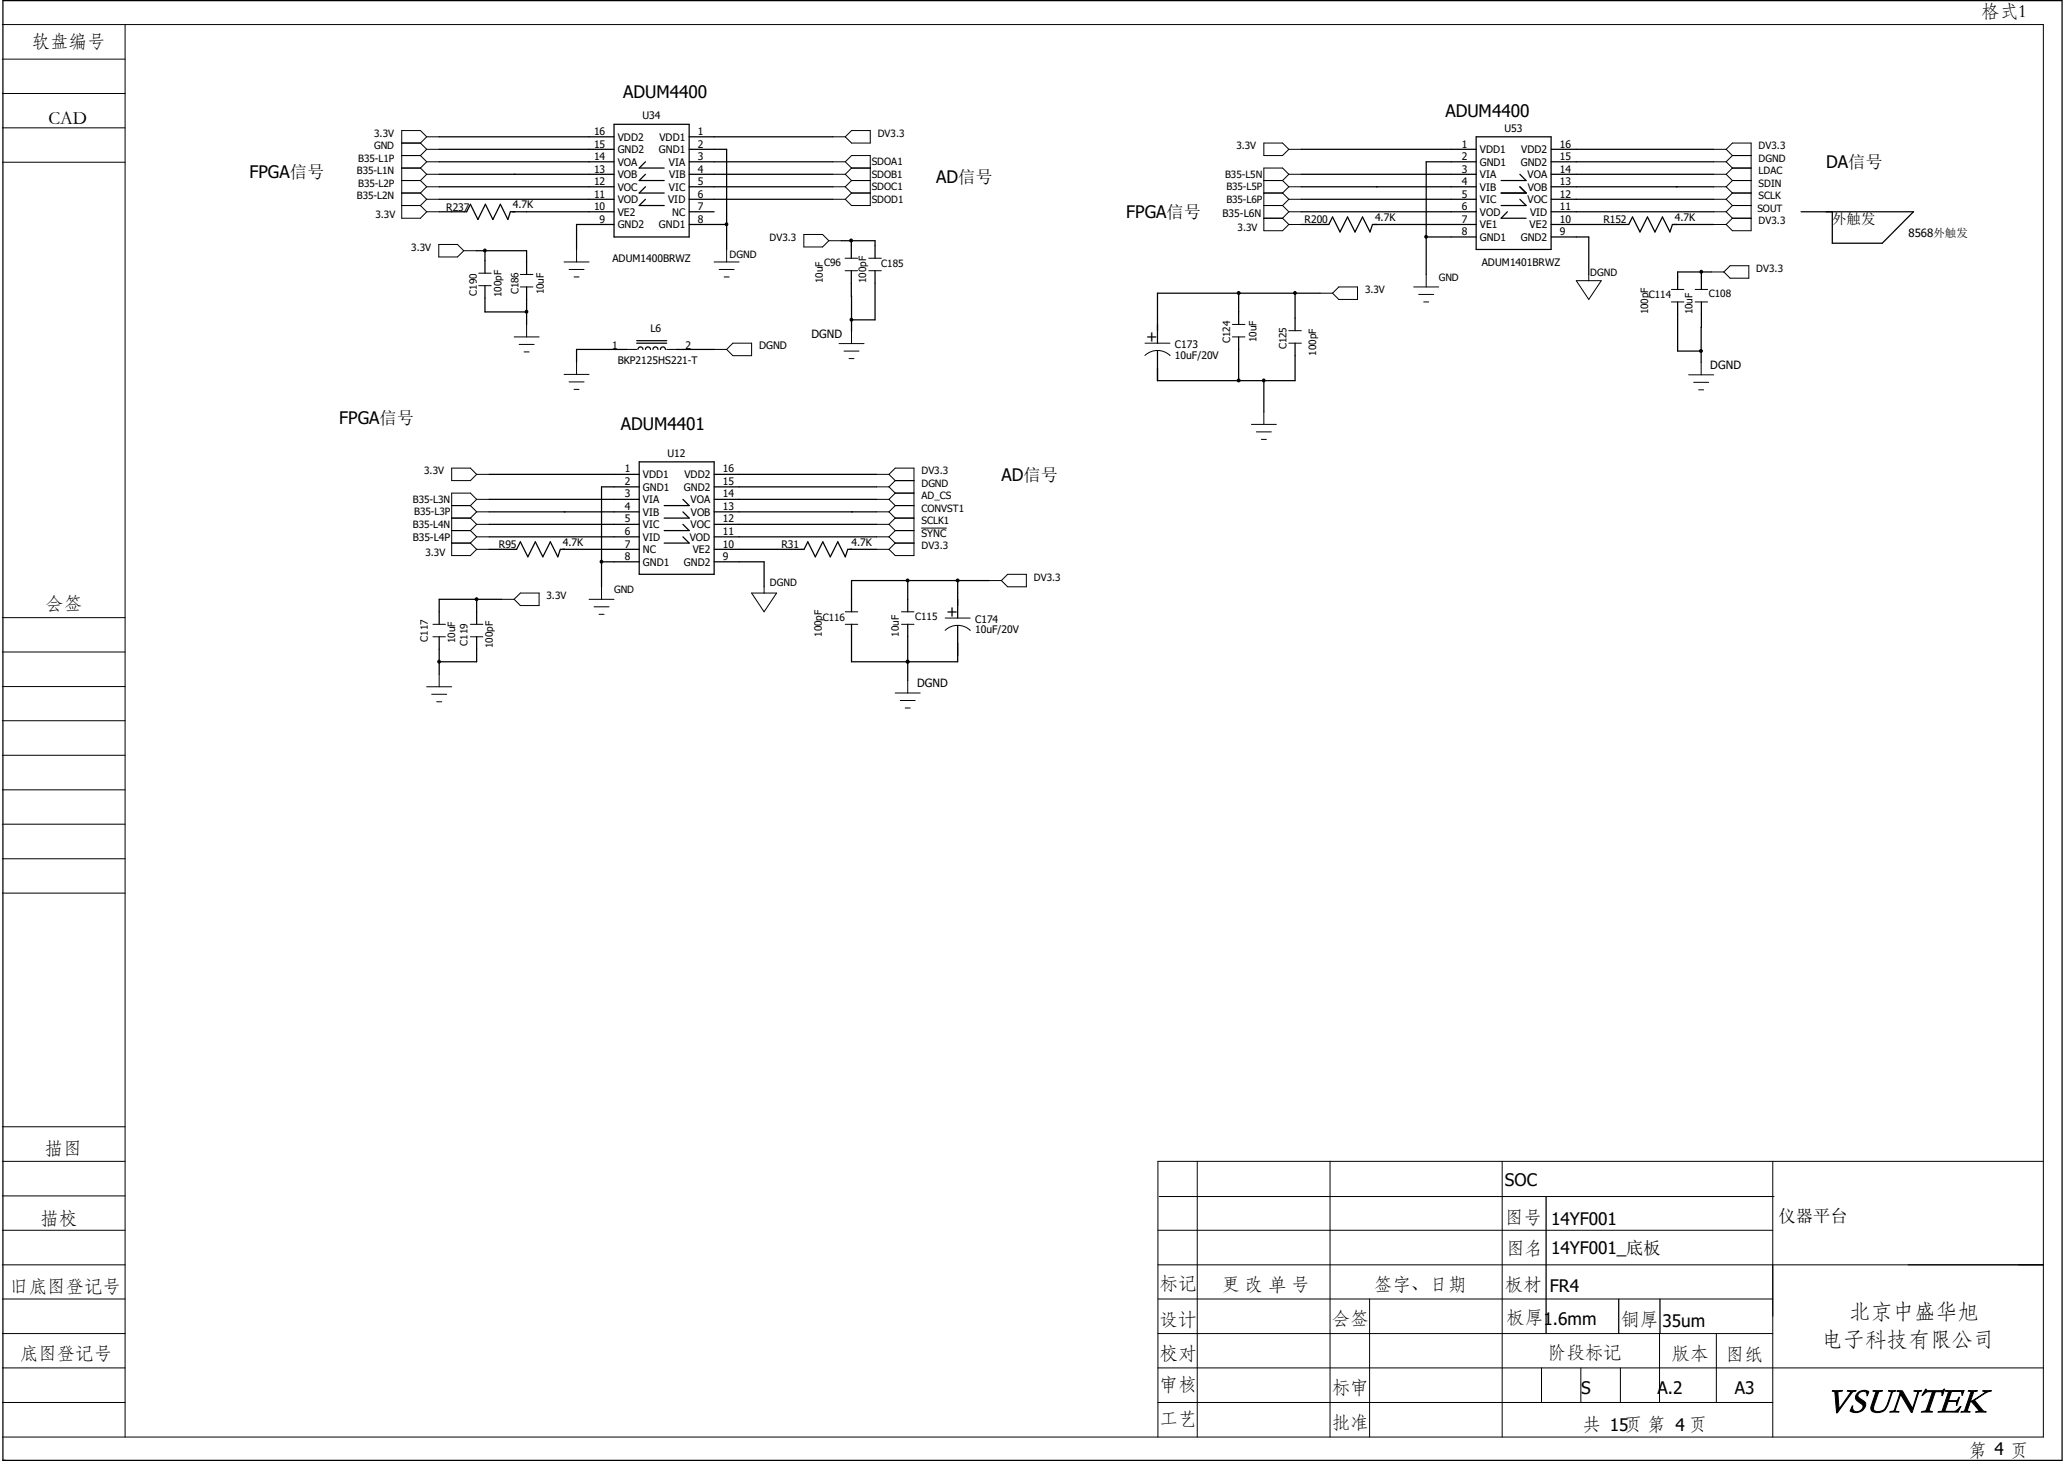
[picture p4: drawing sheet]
<svg xmlns="http://www.w3.org/2000/svg" width="420mm" height="297mm" viewBox="0 0 420 297" stroke-linecap="round" stroke-linejoin="round" font-family="sans-serif">
<g fill="none" stroke="#000" stroke-width=".25">
<path d="M.6 .1h418.8v296.8h-418.8zM89.3 27.8h35.6M89.3 30.4h35.6M89.3 32.9h35.6M89.3 35.4h35.6M89.3 38h35.6M104.6 35.4h.1M124.9 25.3h15.3v22.9h-15.3zM131.3 32.9l-1.3 1.3h5.1M131.3 35.4l-1.3 1.3h5.1M131.3 38l-1.3 1.2h5.1M140.2 27.8h29.2"/>
<path d="M140.2 30.4h7.6v20.3M140.2 32.9h29.2M140.2 35.4h29.2M140.2 38h29.2M264.7 30.4h35.5M264.7 35.4h35.5M264.7 38h35.5M279.9 38h.1M300.2 27.8h15.3v22.9h-15.3zM300.2 32.9h-10.1v22.9M309.1 35.4l1.3 1.3h-5.1M309.1 38l1.3 1.2h-5.1"/>
<path d="M315.5 30.4h33M315.5 32.9h33M315.5 35.4h33M315.5 38h33M340.9 38h.1M89.3 43.1h5.6l.8-1.6 1.5 3.1 1.5-3.1 1.5 3.1 1.6-3.1 1.5 3.1 .5-1.5h21.1M89.3 40.5h35.6M96.9 51h10.2v4.8M98.6 51v4.5M98.6 58.1v5.3h8.5M107.1 58.3v7.7M124.9 45.6h-7.6v5.1"/>
<path d="M131.3 40.5l-1.3 1.3h5.1M140.2 43.1h5M140.2 40.5h29.2M140.2 45.6h7.6M171.1 48.9h6.9v3.6M173.1 48.9v3.6M173.1 55l.1 12.3M178 55v10h-4.8M251.9 59.6v6.4M263.4 59.6v7.6M264.7 43.1h35.5M264.7 40.5h35.5"/>
<path d="M264.7 45.6h5.6l.7-1.5 1.5 3.1 1.6-3.1 1.5 3.1 1.5-3.1 1.5 3.1 .5-1.6h21.1M268.5 59.6h-33.1v10.2M290.1 48.2h10.1M306.6 43.1l-1.3 1.3h5.1M309.1 40.5l1.3 1.3h-5.1M315.5 43.1h33M315.5 48.2h7.6v7.6M315.5 40.5h33M315.5 45.6h15.8l.7-1.5 1.5 3.1 1.6-3.1 1.5 3.1 1.5-3.1 1.5 3.1 .5-1.6h8.4M346 55.3v3.5M348.1 55.3h-6.9v3.5M366.3 43.1h22.9l-6.4 6.3h-10.1v-6.3"/>
<path d="M127.5 71h-10.2v2.6M129.5 69.3h6.1M129.5 69.8h6.1M129.8 71a.51 .51 0 0 1 .5-.5 .51 .51 0 0 1 .5 .5M131.3 71a.51 .51 0 0 1 .5-.5 .51 .51 0 0 1 .5 .5M132.8 71a.51 .51 0 0 1 .5-.5 .51 .51 0 0 1 .5 .5M134.3 71a.51 .51 0 0 1 .5-.5 .51 .51 0 0 1 .5 .5M137.6 71h7.6M251.9 68.5v8.9M257 77.4v6.3M263.4 69.8v7.6h-28v-6.1M341.2 61.4v10h4.8"/>
<path d="M346 66.5h.1M346 61.4v12.3M99.5 96.4h30.5M130 93.9h15.2v22.9h-15.2zM130 99h-7.7v20.3M145.2 96.4h33.1M145.2 99h33.1M99.5 111.7h5.6l.7-1.5 1.6 3 1.5-3 1.5 3 1.5-3 1.6 3 .5-1.5h16M99.5 101.5h30.5M99.5 104.1h30.5M99.5 106.6h30.5M99.5 109.1h30.5"/>
<path d="M114.7 104.1h.1M122.3 114.2h7.7M138.9 101.5l1.3 1.3h-5.1M138.9 104.1l1.3 1.2h-5.1M138.9 106.6l1.3 1.3h-5.1M138.9 109.1l1.3 1.3h-5.1M145.2 111.7h18.3l.8-1.5 1.5 3 1.5-3 1.6 3 1.5-3 1.5 3 .5-1.5h5.9M145.2 101.5h33.1M145.2 104.1h33.1M145.2 106.6h33.1M145.2 109.1h33.1M145.2 114.2h10.2v5.1"/>
<path d="M173.2 104.1h.1M184.6 118v6.4M194.8 118v7.6M201.1 118h-27.9v6.4M89.3 129.5v7.6M96.9 121.8v5.1M96.9 129.5v5h-7.6M102 121.8h-12.7v5.1M173.2 126.9v7.6h21.6v-7.3M184.6 134.5h.1M184.6 126.9v11.4M314.5 243.3v27.7"/>
<path d="M329.2 264.1v6.9M337.6 264.1v6.9"/>
</g>
<g fill="none" stroke="#000" stroke-width=".2">
<path d="M.5 12h24.9M.5 19h24.9M.5 5h415.1v287.1h-415.1M25.4 5v287.1M.5 26h24.9M.5 33h24.9M81.7 29.1h3.8M81.7 34.2h3.8M81.7 31.6h3.8M81.7 36.7h3.8M81.7 39.2h3.8M85.5 29.1l1.3 1.3"/>
<path d="M85.5 31.6l1.3 1.3M85.5 34.2l1.3 1.2M85.5 36.7l1.3 1.3M85.5 39.2l1.3 1.3M86.8 27.8h2.5M86.8 27.8l-1.3-1.3h-3.8v17.9h3.8l1.3-1.3M86.8 32.9h2.5M86.8 35.4h2.5M86.8 38h2.5M86.8 27.8l-1.3 1.3M86.8 30.4h2.5M86.8 30.4l-1.3 1.2"/>
<path d="M86.8 32.9l-1.3 1.3M86.8 35.4l-1.3 1.3M86.8 38l-1.3 1.2M169.4 27.8h2.5M169.4 32.9h2.5M169.4 35.4h2.5M169.4 38h2.5M171.9 32.9l1.3-1.3h3.8v10.2h-3.8l-1.3-1.3M171.9 32.9l1.3 1.3M171.9 35.4l1.3 1.3M171.9 38l1.3 1.2M173.2 26.5h3.8v2.6h-3.8l-1.3-1.3z"/>
<path d="M173.2 34.2h3.8M173.2 36.7h3.8M173.2 34.2l-1.3 1.2M173.2 39.2h3.8M173.2 36.7l-1.3 1.3M173.2 39.2l-1.3 1.3M257 29.1h3.9l1.2 1.3-1.2 1.2h-3.9zM257 36.7h3.9M257 39.2h3.9M260.9 36.7l1.2 1.3M260.9 39.2l1.2 1.3M262.1 35.4l-1.2-1.2h-3.9v12.7h3.9l1.2-1.3"/>
<path d="M262.1 35.4h2.6M262.1 38h2.6M262.1 30.4h2.6M262.1 35.4l-1.2 1.3M262.1 38l-1.2 1.2M348.5 32.9h2.6M348.5 35.4h2.6M348.5 38h2.6M348.5 30.4h2.6M351.1 30.4l1.2-1.3h3.9v17.8h-3.9l-1.2-1.3M351.1 30.4l1.2 1.2M351.1 32.9l1.2 1.3"/>
<path d="M351.1 38l1.2 1.2M351.1 35.4l1.2 1.3M352.3 34.2h3.9M352.3 31.6h3.9M352.3 36.7h3.9M352.3 39.2h3.9M352.3 31.6l-1.2 1.3M352.3 39.2l-1.2 1.3M352.3 36.7l-1.2 1.3M352.3 34.2l-1.2 1.2M81.7 41.8h3.8M85.5 41.8l1.3 1.3"/>
<path d="M86.8 40.5h2.5M86.8 40.5l-1.3 1.3M86.8 43.1h2.5M89.2 49.7h3.8l1.3 1.3-1.3 1.2h-3.8zM94.3 51h2.6M97.4 58.1h2.5M97.4 55.5h2.5M105.8 58.3h2.6M105.8 55.8h2.6M114.7 53.3h5.1M115.7 54.8h3.1M116.8 56.3h1"/>
<path d="M117.3 50.7v2.6M145.2 53.3h5.1M146.3 54.8h3M147.3 56.3h1M147.8 50.7v2.6M163.5 47.7h3.8l1.3 1.2-1.3 1.3h-3.8zM168.6 48.9h2.5M169.4 40.5h2.5M171.9 55h2.5M171.9 52.5h2.5M176.7 55h2.5M176.7 52.5h2.5"/>
<path d="M257 41.8h3.9M257 44.4h3.9M260.9 44.4l1.2 1.2M260.9 41.8l1.2 1.3M262.1 40.5h2.6M262.1 43.1h2.6M262.1 45.6h2.6M262.1 40.5l-1.2 1.3M262.1 43.1l-1.2 1.3M268.5 59.6h2.5M271 59.6l1.3-1.3h3.8v2.6h-3.8zM287.5 58.3h5.1"/>
<path d="M288.5 59.9h3.1M290.1 55.8v2.5M320.6 57.1h5.1l-2.6 3.8zM323.1 55.8v1.3M339.9 58.8h2.6M344.8 58.8h2.5M348.1 55.3h2.5M348.5 40.5h2.6M348.5 43.1h2.6M348.5 45.6h2.6M350.6 55.3l1.3-1.3h3.8v2.6h-3.8zM351.1 43.1l1.2 1.3"/>
<path d="M351.1 40.5l1.2 1.3M352.3 41.8h3.9M352.3 44.4h3.9M352.3 41.8l-1.2 1.3M352.3 44.4l-1.2 1.2M104.6 68.5h5M105.6 70h3M106.6 71.5h1M107.1 66v2.5M114.7 76.1h5.1M115.7 77.6h3.1M116.8 79.2h1"/>
<path d="M117.3 73.6v2.5M127.5 71h2M135.6 71h2M145.2 71h2.6M149.1 69.8h3.8v2.5h-3.8l-1.3-1.3zM170.6 69.8h5.1M171.7 71.4h3M172.7 72.9h1M173.2 67.3v2.5M232.9 72.3a3.6 3.6 0 0 1 5.1 0M232.9 69.8h5.1M250.7 68.5h2.5"/>
<path d="M250.7 66h2.5M262.1 69.8h2.6M262.1 67.2h2.6M289.6 61.4h1M339.9 61.4h2.6M343.5 76.2h5M344.5 77.7h3M344.8 61.4h2.5M345.5 79.2h1M346 73.7v2.5M91.9 95.2h3.8l1.2 1.2-1.2 1.3h-3.8zM96.9 96.4h2.6"/>
<path d="M178.3 96.4h2.5M178.3 99h2.5M180.8 96.4l1.3-1.2h3.8v17.7h-3.8l-1.3-1.2M180.8 96.4l1.3 1.3M180.8 99l1.3 1.2M182.1 97.7h3.8M182.1 97.7l-1.3 1.3M254.5 86.3h5.1M255.5 87.8h3.1M256.5 89.3h1.1M257 83.7v2.6M91.9 110.4h3.8"/>
<path d="M91.9 105.3h3.8M91.9 102.8h3.8M91.9 107.9h3.8M95.7 102.8l1.2 1.3M95.7 105.3l1.2 1.3M95.7 110.4l1.2 1.3M95.7 107.9l1.2 1.2M96.9 101.5l-1.2-1.3h-3.8v12.7h3.8l1.2-1.2M96.9 111.7h2.6M96.9 104.1h2.6M96.9 104.1l-1.2 1.2M96.9 101.5h2.6"/>
<path d="M96.9 101.5l-1.2 1.3M96.9 106.6h2.6M96.9 106.6l-1.2 1.3M96.9 109.1h2.6M96.9 109.1l-1.2 1.3M122.3 119.3v2.5M155.4 119.3v1.3M178.3 111.7h2.5M178.3 104.1h2.5M178.3 101.5h2.5M178.3 106.6h2.5M178.3 109.1h2.5"/>
<path d="M180.8 104.1l1.3 1.2M180.8 101.5l1.3 1.3M180.8 106.6l1.3 1.3M180.8 109.1l1.3 1.3M182.1 100.2h3.8M182.1 110.4h3.8M182.1 110.4l-1.3 1.3M182.1 105.3h3.8M182.1 102.8h3.8M182.1 102.8l-1.3 1.3M182.1 100.2l-1.3 1.3M182.1 107.9h3.8"/>
<path d="M182.1 105.3l-1.3 1.3M182.1 107.9l-1.3 1.2M187.4 107.4h5.1M201.1 118h2.6M204.9 116.8h3.8v2.5h-3.8l-1.2-1.3zM.5 125.6h24.9M.5 132.5h24.9M.5 139.6h24.9M86.8 139.6h5.1M88.1 126.9h2.5M88.1 129.5h2.5M89.3 137.1v2.5"/>
<path d="M95.7 126.9h2.5M95.7 129.5h2.5M102 121.8h2.6M105.8 120.6h3.8v2.5h-3.8l-1.2-1.3zM119.8 121.8h5.1M120.8 123.4h3.1M121.8 124.9h1.1M152.9 120.6h5l-2.5 3.8zM171.9 126.9h2.6M171.9 124.4h2.6M183.3 126.9h2.6M183.3 124.4h2.6"/>
<path d="M184.6 138.3v2.6M192.2 128.1a3.6 3.6 0 0 1 5.1 .1M192.2 125.6h5.1M.5 146.5h24.9M.5 153.5h24.9M87.8 141.1h3M88.8 142.7h1M182.1 140.9h5.1M183.1 142.4h3M184.1 143.9h1M.5 167.6h24.9M.5 160.6h24.9"/>
<path d="M.5 174.6h24.9M.5 181.6h24.9M.5 229.1h24.9M.5 236.1h24.9M243.5 236.1v56M270.5 236.1v56M305.5 236.1v56M360.6 236.1v56M415.6 236.1h-180.1v56M.5 257.1h24.9M.5 243.1h24.9M.5 250.1h24.9"/>
<path d="M235.5 257.1h180.1M235.5 250.1h125.1M235.8 243.2h125M.5 264.1h24.9M.5 271.1h24.9M.5 278.1h24.9M235.5 264.1h125.1M235.5 271.1h125.1M235.5 278.1h180.1M278.6 264.1v28M313.5 278.1v7M321.5 278.1v7"/>
<path d="M329.6 278.1v7M337.5 271.1v14M349.1 271.1v14M.5 285.1h24.9M235.5 285.1h125.1"/>
</g>
<g fill="#000" stroke="#000" stroke-width=".2">
<circle cx="98.6" cy="50.9" r=".29"/>
<circle cx="147.8" cy="45.6" r=".29"/>
<circle cx="173.1" cy="48.9" r=".3"/>
<circle cx="251.9" cy="59.6" r=".3"/>
<circle cx="263.4" cy="59.6" r=".29"/>
<circle cx="290" cy="48.1" r=".29"/>
<circle cx="346" cy="55.2" r=".29"/>
<circle cx="107.1" cy="63.4" r=".29"/>
<circle cx="173.2" cy="65" r=".29"/>
<circle cx="251.9" cy="77.3" r=".3"/>
<circle cx="257" cy="77.3" r=".29"/>
<circle cx="345.9" cy="71.4" r=".3"/>
<circle cx="122.3" cy="114.2" r=".29"/>
<circle cx="184.6" cy="118" r=".29"/>
<circle cx="194.8" cy="118" r=".3"/>
<circle cx="89.3" cy="134.5" r=".29"/>
<circle cx="96.9" cy="121.8" r=".29"/>
<circle cx="184.6" cy="134.5" r=".29"/>
</g>
<text font-size="7.3" x="371.2" y="287.1">VSUNTEK</text>
<g font-size="4.4">
<text x="376.1" y="267.9">北京中盛华旭</text>
<text x="370.5" y="273.6">电子科技有限公司</text>
</g>
<g font-size="3.8">
<text x="402.9" y="3.5">格式1</text>
<text x="6.4" y="9.6">软盘编号</text>
<text x="9.9" y="25.2">CAD</text>
<text x="9.2" y="123.7">会签</text>
<text x="9.1" y="234.7">描图</text>
<text x="8.2" y="248.8">描校</text>
<text x="306.1" y="248.6">图号</text>
<text x="306.3" y="255">图名</text>
<text x="2" y="262.7">旧底图登记号</text>
<text x="235.8" y="262">标记</text>
<text x="248.5" y="262.2">更 改 单 号</text>
<text x="279.4" y="262.2">签字、日期</text>
<text x="306.1" y="262.3">板材</text>
<text x="235.8" y="269.5">设计</text>
<text x="270.8" y="269.2">会签</text>
<text x="306.3" y="268.9">板厚1.6mm</text>
<text x="329.7" y="269.5">铜厚</text>
<text x="314.8" y="276">阶段标记</text>
<text x="4" y="276.3">底图登记号</text>
<text x="235.8" y="276.3">校对</text>
<text x="340" y="276.3">版本</text>
<text x="350.9" y="276.5">图纸</text>
<text x="235.8" y="282.6">审核</text>
<text x="270.8" y="283.3">标审</text>
<text x="235.8" y="289.4">工艺</text>
<text x="270.8" y="290.4">批准</text>
<text x="321.9" y="290.8">共 15页 第 4 页</text>
<text x="400.3" y="296">第 4 页</text>
</g>
<g font-size="3.5">
<text x="126.7" y="20">ADUM4400</text>
<text x="294" y="23.8">ADUM4400</text>
<text x="371.4" y="34.2">DA信号</text>
<text x="50.7" y="36.2">FPGA信号</text>
<text x="190.4" y="37.1">AD信号</text>
<text x="229.1" y="44.4">FPGA信号</text>
<text x="69" y="86.3">FPGA信号</text>
<text x="126.3" y="87.4">ADUM4401</text>
<text x="203.7" y="97.7">AD信号</text>
<text x="306.1" y="241">SOC</text>
<text x="315.5" y="249.1">14YF001</text>
<text x="361.7" y="248.4">仪器平台</text>
<text x="315.5" y="255">14YF001_底板</text>
<text x="315.2" y="262.6">FR4</text>
<text x="338.1" y="269.7">35um</text>
<text x="321.6" y="283.4">S</text>
<text x="337.1" y="283.4">A.2</text>
<text x="352.8" y="283.4">A3</text>
</g>
<g font-size="3.2">
<text x="233.1" y="69.5">+</text>
<text x="192.5" y="125.4">+</text>
</g>
<text font-size="2.9" x="372.7" y="45.6">外触发</text>
<g font-size="2.3">
<text x="388.2" y="48.2">8568外触发</text>
<text x="165" y="68.6">DGND</text>
<text x="347.9" y="75">DGND</text>
<text x="186.5" y="139.7">DGND</text>
</g>
<g font-size="2.1">
<text x="120.8" y="27.5">16</text>
<text x="125.6" y="28.6">VDD2</text>
<text x="130.7" y="24.3">U34</text>
<text x="134.1" y="28.6">VDD1</text>
<text x="141.9" y="27.5">1</text>
<text x="306" y="26.8">U53</text>
<text x="120.8" y="30">15</text>
<text x="120.8" y="32.6">14</text>
<text x="120.8" y="35.1">13</text>
<text x="125.6" y="31.2">GND2</text>
<text x="125.6" y="33.7">VOA</text>
<text x="134" y="31.2">GND1</text>
<text x="136.1" y="33.7">VIA</text>
<text x="141.9" y="30">2</text>
<text x="141.9" y="32.6">3</text>
<text x="141.9" y="35.1">4</text>
<text x="297.3" y="30">1</text>
<text x="297.3" y="32.6">2</text>
<text x="297.3" y="35.1">3</text>
<text x="301" y="31.2">VDD1</text>
<text x="301" y="33.7">GND1</text>
<text x="309.3" y="33.7">GND2</text>
<text x="309.4" y="31.2">VDD2</text>
<text x="317.2" y="30">16</text>
<text x="317.2" y="32.6">15</text>
<text x="317.2" y="35.1">14</text>
<text x="120.8" y="37.6">12</text>
<text x="120.8" y="40.2">11</text>
<text x="125.6" y="36.2">VOB</text>
<text x="125.6" y="38.8">VOC</text>
<text x="125.6" y="41.3">VOD</text>
<text x="135.9" y="41.3">VID</text>
<text x="136.1" y="38.8">VIC</text>
<text x="136.1" y="36.2">VIB</text>
<text x="141.9" y="37.6">5</text>
<text x="141.9" y="40.2">6</text>
<text x="297.3" y="37.6">4</text>
<text x="297.3" y="40.2">5</text>
<text x="301" y="36.2">VIA</text>
<text x="301" y="38.8">VIB</text>
<text x="301" y="41.3">VIC</text>
<text x="310.7" y="36.2">VOA</text>
<text x="310.7" y="41.3">VOC</text>
<text x="310.7" y="38.8">VOB</text>
<text x="317.2" y="37.6">13</text>
<text x="317.2" y="40.2">12</text>
<text x="90.8" y="42.8">R237</text>
<text x="104.3" y="42.4">4.7K</text>
<text x="120.8" y="42.7">10</text>
<text x="122" y="45.3">9</text>
<text x="125.6" y="43.9">VE2</text>
<text x="125.6" y="46.4">GND2</text>
<text x="134" y="46.4">GND1</text>
<text x="136.7" y="43.9">NC</text>
<text x="141.9" y="42.7">7</text>
<text x="141.9" y="45.3">8</text>
<text x="248.7" y="44.1">B35-L6N</text>
<text x="265.3" y="45.4">R200</text>
<text x="279.7" y="45">4.7K</text>
<text x="297.3" y="42.7">6</text>
<text x="297.3" y="45.3">7</text>
<text x="297.3" y="47.8">8</text>
<text x="301" y="43.9">VOD</text>
<text x="301" y="46.4">VE1</text>
<text x="311.1" y="46.4">VE2</text>
<text x="311.2" y="43.9">VID</text>
<text x="317.2" y="42.7">11</text>
<text x="317.2" y="45.3">10</text>
<text x="317.2" y="47.8">9</text>
<text x="326.1" y="45.4">R152</text>
<text x="340.7" y="45">4.7K</text>
<text x="124.5" y="53.3">ADUM1400BRWZ</text>
<text x="301" y="49">GND1</text>
<text x="309.3" y="49">GND2</text>
<text x="301.4" y="54.1">ADUM1401BRWZ</text>
<text x="124.5" y="71">1</text>
<text x="132.3" y="67.5">L6</text>
<text x="139.4" y="71">2</text>
<text x="154.4" y="71">DGND</text>
<text x="239" y="70.8">C173</text>
<text x="125.6" y="73.9">BKP2125HS221-T</text>
<text x="239" y="72.9">10uF/20V</text>
<text x="135.8" y="92.9">U12</text>
<text x="127.1" y="96.1">1</text>
<text x="127.1" y="98.6">2</text>
<text x="127.1" y="101.1">3</text>
<text x="130.8" y="97.2">VDD1</text>
<text x="130.8" y="99.8">GND1</text>
<text x="139.1" y="99.8">GND2</text>
<text x="139.2" y="97.2">VDD2</text>
<text x="147" y="96.1">16</text>
<text x="147" y="98.6">15</text>
<text x="147" y="101.1">14</text>
<text x="127.1" y="103.7">4</text>
<text x="127.1" y="106.2">5</text>
<text x="130.8" y="102.3">VIA</text>
<text x="130.8" y="104.9">VIB</text>
<text x="130.8" y="107.4">VIC</text>
<text x="140.5" y="102.3">VOA</text>
<text x="140.5" y="107.4">VOC</text>
<text x="140.5" y="104.9">VOB</text>
<text x="147" y="103.7">13</text>
<text x="147" y="106.2">12</text>
<text x="83.9" y="109.9">B35-L4P</text>
<text x="101.5" y="111.4">R95</text>
<text x="114.5" y="111">4.7K</text>
<text x="127.1" y="108.8">6</text>
<text x="127.1" y="111.3">7</text>
<text x="127.1" y="113.9">8</text>
<text x="130.8" y="109.9">VID</text>
<text x="130.8" y="112.5">NC</text>
<text x="140.3" y="109.9">VOD</text>
<text x="140.9" y="112.5">VE2</text>
<text x="147" y="108.8">11</text>
<text x="147" y="111.3">10</text>
<text x="147" y="113.9">9</text>
<text x="158.9" y="111.4">R31</text>
<text x="173.2" y="111">4.7K</text>
<text x="187.4" y="109.1">SYNC</text>
<text x="130.8" y="115">GND1</text>
<text x="139.1" y="115">GND2</text>
<text x="198.3" y="126.7">C174</text>
<text x="198.3" y="128.8">10uF/20V</text>
</g>
<g font-size="2">
<text x="76.1" y="27.8">3.3V</text>
<text x="178.5" y="27.8">DV3.3</text>
<text x="72.6" y="35.4">B35-L1N</text>
<text x="72.9" y="32.9">B35-L1P</text>
<text x="76.1" y="30.4">GND</text>
<text x="177.3" y="33.6">SDOA1</text>
<text x="251.5" y="30.4">3.3V</text>
<text x="357.7" y="30.4">DV3.3</text>
<text x="357.7" y="32.9">DGND</text>
<text x="357.7" y="35.4">LDAC</text>
<text x="72.6" y="40.5">B35-L2N</text>
<text x="72.9" y="38">B35-L2P</text>
<text x="177.3" y="36.2">SDOB1</text>
<text x="177.3" y="38.7">SDOC1</text>
<text x="177.3" y="41.2">SDOD1</text>
<text x="249.2" y="36.2">B35-L5N</text>
<text x="249.4" y="38.7">B35-L5P</text>
<text x="249.4" y="41.2">B35-L6P</text>
<text x="357.7" y="40.5">SCLK</text>
<text x="357.7" y="38">SDIN</text>
<text x="76.4" y="44.4">3.3V</text>
<text x="251.7" y="46.9">3.3V</text>
<text x="357.4" y="43.1">SOUT</text>
<text x="357.7" y="45.6">DV3.3</text>
<text x="83.7" y="51">3.3V</text>
<text x="148.4" y="52.5">DGND</text>
<text x="156.5" y="48.9">DV3.3</text>
<text x="105.5" y="59.9" transform="rotate(-90 105.5 59.9)">C186</text>
<text x="110.6" y="59.9" transform="rotate(-90 110.6 59.9)">10uF</text>
<text x="167.3" y="57.6" transform="rotate(-90 167.3 57.6)">10uF</text>
<text x="167.6" y="54.1">C96</text>
<text x="176.2" y="57.6" transform="rotate(-90 176.2 57.6)">100pF</text>
<text x="179.2" y="54.3">C185</text>
<text x="277.6" y="59.6">3.3V</text>
<text x="292.6" y="57.1">GND</text>
<text x="323.4" y="56.1">DGND</text>
<text x="357.2" y="55.3">DV3.3</text>
<text x="97" y="60.1" transform="rotate(-90 97 60.1)">C190</text>
<text x="102" y="60.4" transform="rotate(-90 102 60.4)">100pF</text>
<text x="335.2" y="63.9" transform="rotate(-90 335.2 63.9)">100pF</text>
<text x="335.4" y="60.7">C114</text>
<text x="344.3" y="63.9" transform="rotate(-90 344.3 63.9)">10uF</text>
<text x="347.6" y="60.4">C108</text>
<text x="250.2" y="69.8" transform="rotate(-90 250.2 69.8)">C124</text>
<text x="255.5" y="69.5" transform="rotate(-90 255.5 69.5)">10uF</text>
<text x="261.6" y="71" transform="rotate(-90 261.6 71)">C125</text>
<text x="267.7" y="72.3" transform="rotate(-90 267.7 72.3)">100pF</text>
<text x="86.3" y="96.4">3.3V</text>
<text x="187.4" y="96.4">DV3.3</text>
<text x="187.4" y="99">DGND</text>
<text x="187.4" y="101.5">AD_CS</text>
<text x="84" y="102.2">B35-L3N</text>
<text x="84" y="107.3">B35-L4N</text>
<text x="84.2" y="104.7">B35-L3P</text>
<text x="187.4" y="104.1">CONVST1</text>
<text x="187.4" y="106.6">SCLK1</text>
<text x="86.5" y="112.9">3.3V</text>
<text x="187.4" y="111.7">DV3.3</text>
<text x="156.6" y="119.1">DGND</text>
<text x="210.3" y="118">DV3.3</text>
<text x="111.2" y="121.8">3.3V</text>
<text x="124.9" y="120.6">GND</text>
<text x="186.1" y="125.9">C115</text>
<text x="87" y="130.5" transform="rotate(-90 87 130.5)">C117</text>
<text x="92.5" y="130.7" transform="rotate(-90 92.5 130.7)">10uF</text>
<text x="95.1" y="131.2" transform="rotate(-90 95.1 131.2)">C119</text>
<text x="100.2" y="131.7" transform="rotate(-90 100.2 131.7)">100pF</text>
<text x="167.2" y="129.5" transform="rotate(-90 167.2 129.5)">100pF</text>
<text x="167.3" y="126.2">C116</text>
<text x="182.8" y="129.5" transform="rotate(-90 182.8 129.5)">10uF</text>
</g>
</svg>
